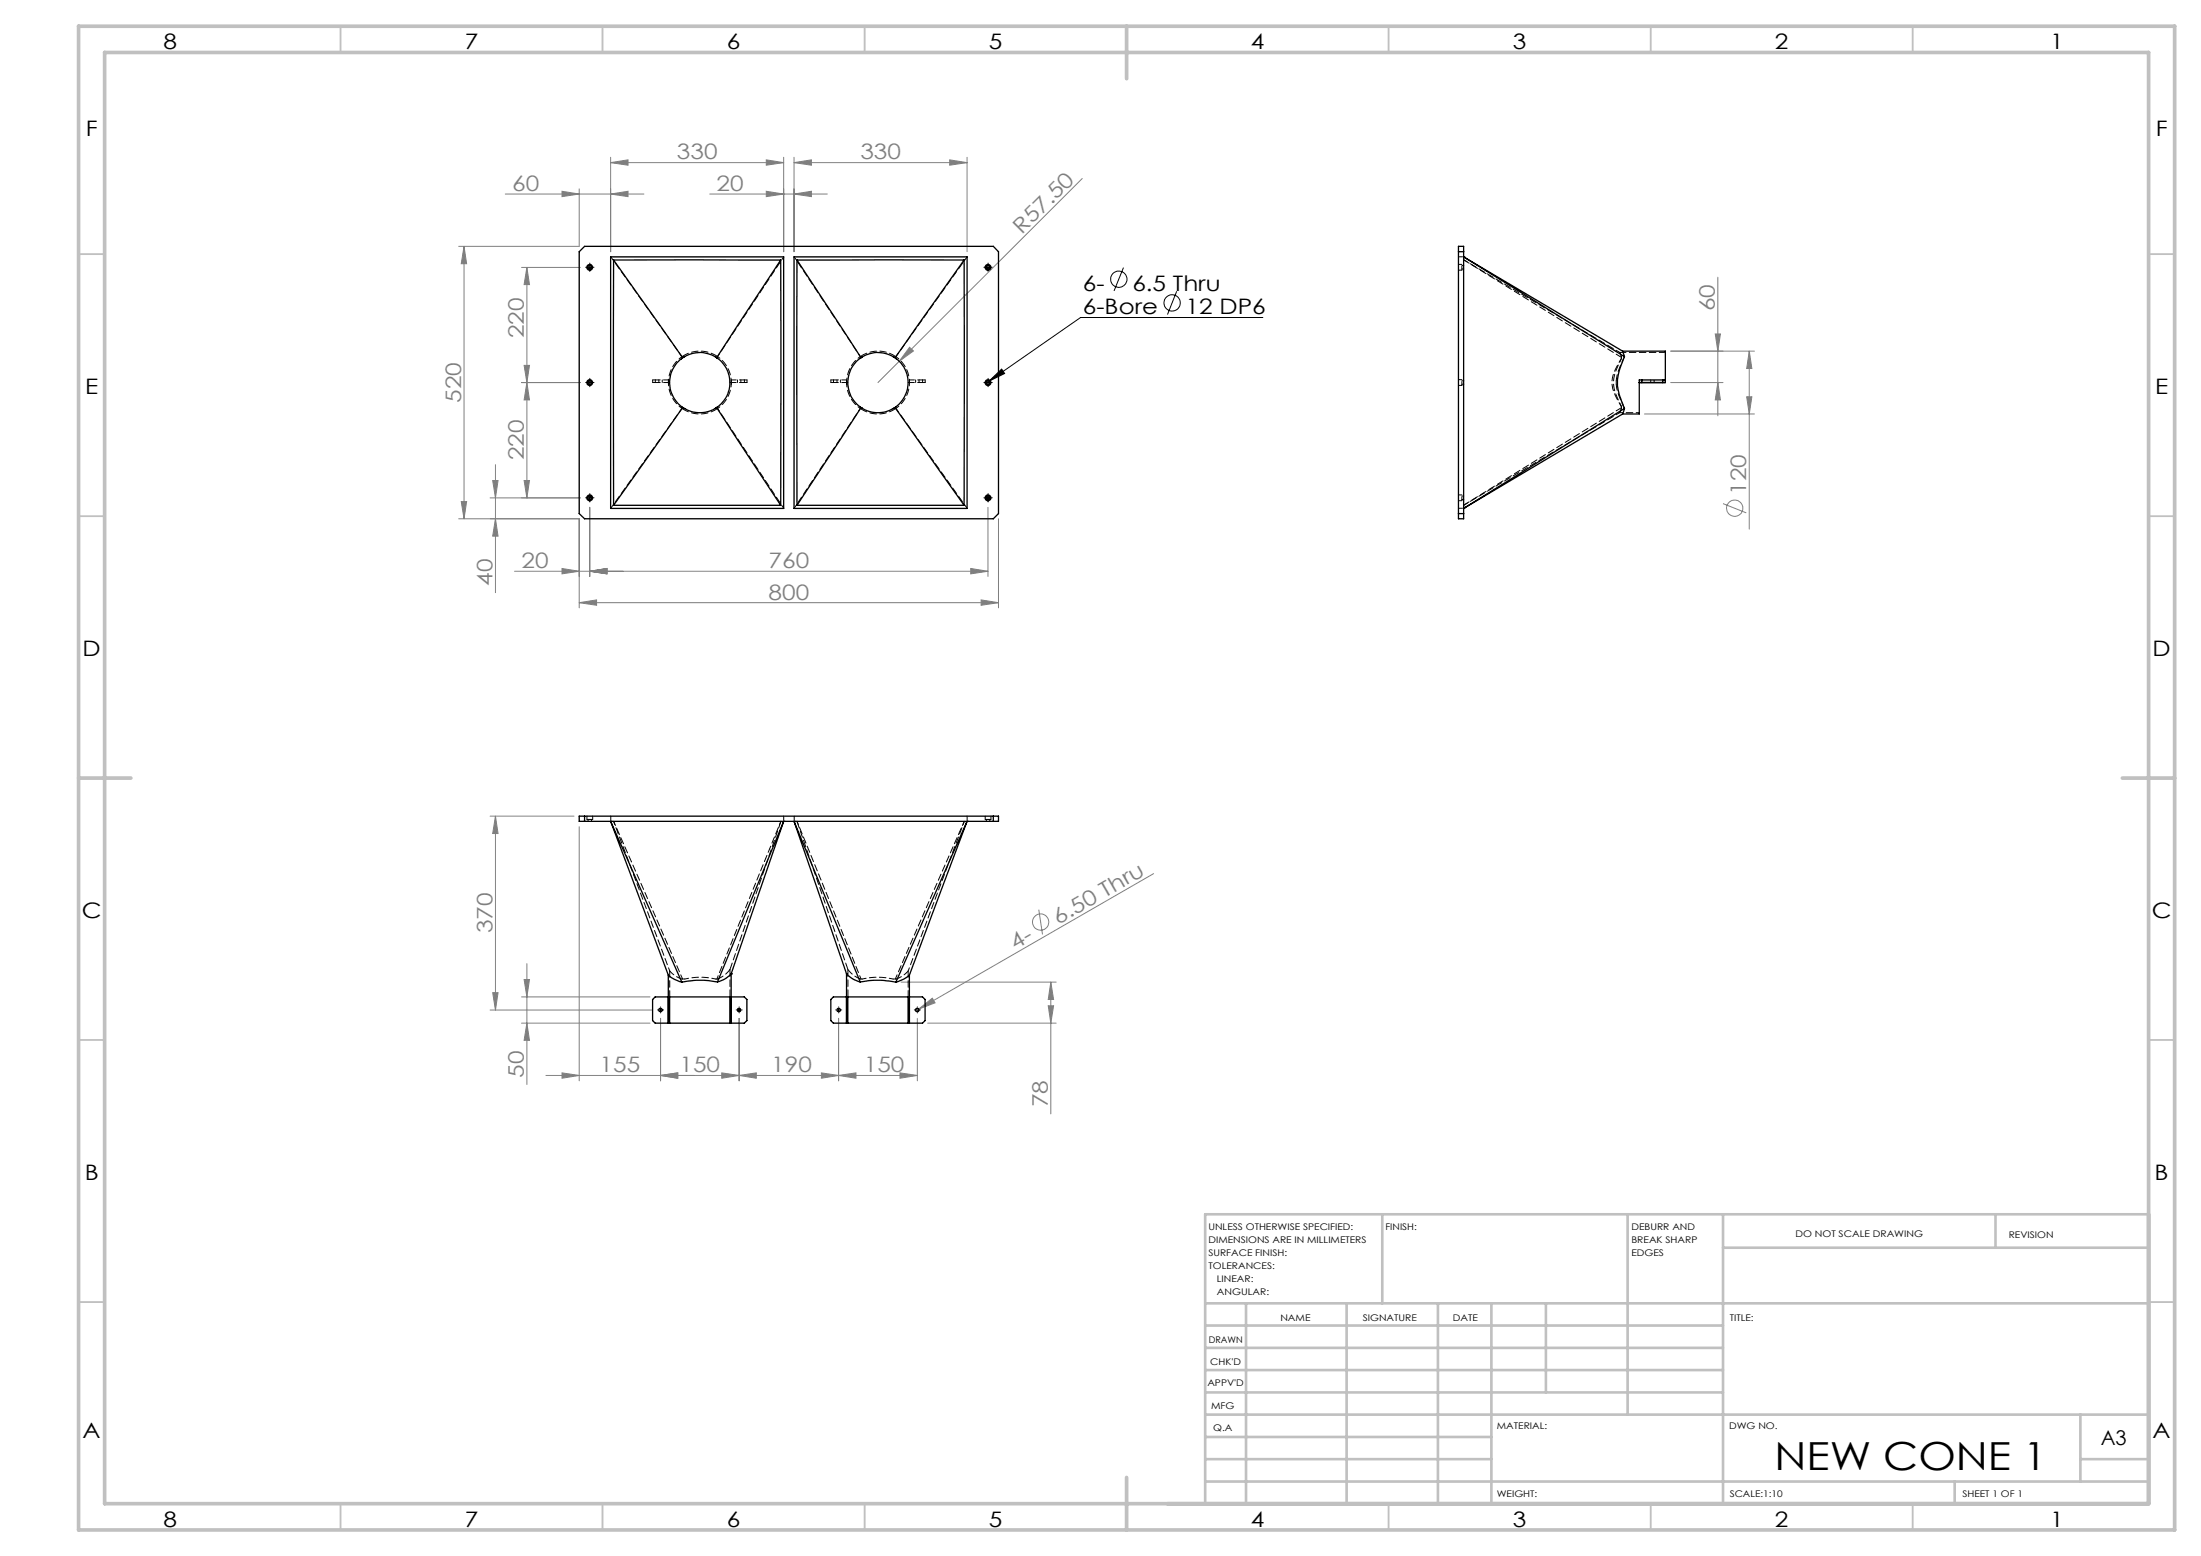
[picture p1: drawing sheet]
<svg xmlns="http://www.w3.org/2000/svg" width="420mm" height="297mm" viewBox="0 0 420 297" stroke-linecap="round" stroke-linejoin="round" font-family="sans-serif">
<g fill="none" stroke="#000" stroke-width=".19">
<path d="M112.3 51h.5M112.5 50.8v.5M188.3 51h.5M188.5 50.8v.5M214.4 51.1l-1.8 4.4M224.5 55.6l-1.7 4.4M112.3 73h.5M112.5 72.8v.5M188.3 73h.5M188.5 72.8v.5M188.7 72.8l2.4-2.4 .6 .9zM241 60.6h-34.8l-17.5 12.2"/>
<path d="M112.3 95h.5M112.5 94.8v.5M188.3 95h.5M188.5 94.8v.5M125.8 192.8h.5M126 192.5v.5M140.8 192.8h.5M141 192.5v.5M159.8 192.8h.5M160 192.5v.5M174.8 192.8h.5M175 192.5v.5"/>
<circle cx="213.5" cy="53.3" r="1.55"/>
<circle cx="223.7" cy="57.8" r="1.55"/>
</g>
<g fill="none" stroke="#808080" stroke-width=".19">
<path d="M96.4 37h26.5M107.2 36.5l3.3 .5-3.3 .5zM110.5 36.1v10.9h-23M116.5 37l3.3-.5v1zM116.5 31l3.3-.5v1zM116.5 30v18M116.5 31h33M135.4 37h22.5M146.2 30.5l3.3 .5-3.3 .5zM146.2 36.5l3.3 .5-3.3 .5zM149.5 30v18M151.5 37l3.3-.5v1z"/>
<path d="M151.5 31l3.3-.5v1zM151.5 31h33M151.5 30v18M181.2 30.5l3.3 .5-3.3 .5zM184.5 30v18M206.5 34.1l-39 38.9M88.5 47v52M88.5 47l.5 3.3h-1zM99.5 51h11.2M100.5 51v44M100.5 51l.5 3.3h-1zM327.8 52.9v26.5"/>
<path d="M99.5 73h11.2M100 69.7h1l-.5 3.3zM100.5 73l.5 3.3h-1zM173.6 66.3l.7 .7-2.7 2zM313.8 79h21M318.8 73h10M327.3 63.7h1l-.5 3.3zM327.8 73l.5 3.3h-1zM333.3 75.7h1l-.5 3.3zM333.8 67l.5 3.3h-1zM333.8 67v34M334.8 67h-16"/>
<path d="M87.5 99h23v17M88 95.7h1l-.5 3.3zM93.5 95h17.2M94 91.7h1l-.5 3.3zM94.5 88.7v24.4M94.5 99l.5 3.3h-1zM100 91.7h1l-.5 3.3zM112.5 96.8v13.2M188.5 96.8v13.2M190.5 99v17M328.8 96.1l4.4 1.8M98.2 109h90.3"/>
<path d="M107.2 108.5l3.3 .5-3.3 .5zM110.5 115l3.3-.5v1zM110.5 115h80M112.5 109l3.3-.5v1zM185.2 108.5l3.3 .5-3.3 .5zM187.2 114.5l3.3 .5-3.3 .5zM93.5 155.8h16M94.5 155.8v37M94.5 155.8l.5 3.3h-1zM110.5 157.8v48.5M198.2 173.6l.7 4.8M220.1 166.8l-44.8 25.8"/>
<path d="M93.5 192.8h31M94 189.5h1l-.5 3.3zM99.5 190.3h24.5M99.5 195.3h24.5M100 187h1l-.5 3.3zM100.5 183.9v23.1M100.5 195.3l.5 3.3h-1zM126 194.4v11.9M141 194.4v11.9M160 194.4v11.9M171.9 187.5h29.6M175 194.4v11.9"/>
<path d="M175.3 192.6l2.6-2.1 .5 .9zM175.3 192.6l-.5 .4M177 195.3h24.5M200 192h1l-.5 3.3zM200.5 187.5l.5 3.3h-1zM200.5 187.5v25.1M104.2 205.3h70.8M107.2 204.8l3.3 .5-3.3 .5zM126 205.3l3.3-.5v1zM137.7 204.8l3.3 .5-3.3 .5zM141 205.3l3.3-.5v1zM156.7 204.8l3.3 .5-3.3 .5z"/>
<path d="M160 205.3l3.3-.5v1zM171.7 204.8l3.3 .5-3.3 .5z"/>
<circle cx="331" cy="97" r="1.56"/>
<circle cx="198.6" cy="176" r="1.55"/>
</g>
<g fill="none" stroke="#000" stroke-width=".19" stroke-dasharray="15.2 1.3 1.3 1.3">
<path d="M112 51h-.3M112.5 50.5v-.3M112.5 51.5v.3M113 51h.3M188 51h-.3M188.5 50.5v-.3M188.5 51.5v.3M189 51h.3M112 73h-.3M112.5 72.5v-.3M112.5 73.5v.3M113 73h.3"/>
<path d="M188 73h-.3M188.5 72.5v-.3M188.5 73.5v.3M189 73h.3M112 95h-.3M112.5 94.5v-.3M112.5 95.5v.3M113 95h.3M188 95h-.3M188.5 94.5v-.3M188.5 95.5v.3M189 95h.3"/>
<path d="M125.5 192.8h.1M126 192.3v-.1M126 193.3h.1M126.5 192.8h.1M140.5 192.8h.1M141 192.3v-.1M141 193.3h.1M141.5 192.8h.1M159.5 192.8h.1M160 192.3v-.1M160 193.3h.1M160.5 192.8h.1"/>
<path d="M174.5 192.8h.1M175 192.3v-.1M175 193.3h.1M175.5 192.8h.1"/>
</g>
<g fill="none" stroke="#c0c0c0" stroke-width=".35">
<path d="M65 5v5M115 5v5M165 5v5M265 5v5M315 5v5M365 5v5M15 48.5h5M410 48.5h5M15 98.5h5M410 98.5h5M15 198.5h5M410 198.5h5"/>
<path d="M15 248.5h5M410 248.5h5M65 287v5M115 287v5M165 287v5M265 287v5M315 287v5M365 287v5"/>
</g>
<g fill="none" stroke="#c0c0c0" stroke-width=".5">
<path d="M263.8 231.8v17M310.6 231.8v38.2M328.8 231.8v55.2M328.8 238.2h81.2M380.8 231.8v6.4M410 231.8h-180v55.2M230 248.8h180M230 257.3h98.8M230 253h98.8M237.8 248.8v38.2M257 248.8v38.2M274.4 248.8v38.2"/>
<path d="M284.6 248.8v38.2M295 248.8v17M230 265.8h98.8M230 261.5h98.8M230 278.5h54.6M230 274.3h54.6M230 270h180M397 278.5h13M397 270v12.8M230 282.8h180M373 282.8v4.2"/>
</g>
<path d="M15 5h400v287h-400zM20 10h390v277h-390zM215 5v10M15 148.5h10M405 148.5h10M215 282v10" fill="none" stroke="#c0c0c0" stroke-width=".7"/>
<path d="M188.7 72.8l2.4-2.4 .6 .9z" fill="#000"/>
<g fill="#808080">
<path d="M175.3 192.6l2.6-2.1 .5 .9z"/>
<path d="M173.6 66.3l.7 .7-2.7 2z"/>
<path d="M171.7 204.8l3.3 .5-3.3 .5zM160 205.3l3.3-.5v1zM126 205.3l3.3-.5v1zM107.2 204.8l3.3 .5-3.3 .5z"/>
<path d="M110.5 115l3.3-.5v1zM187.2 114.5l3.3 .5-3.3 .5zM107.2 108.5l3.3 .5-3.3 .5zM112.5 109l3.3-.5v1zM112.5 109l3.3-.5v1zM185.2 108.5l3.3 .5-3.3 .5zM107.2 36.5l3.3 .5-3.3 .5zM116.5 37l3.3-.5v1zM116.5 31l3.3-.5v1zM146.2 30.5l3.3 .5-3.3 .5zM146.2 36.5l3.3 .5-3.3 .5zM151.5 37l3.3-.5v1zM151.5 31l3.3-.5v1zM181.2 30.5l3.3 .5-3.3 .5zM126 205.3l3.3-.5v1zM137.7 204.8l3.3 .5-3.3 .5zM141 205.3l3.3-.5v1zM156.7 204.8l3.3 .5-3.3 .5z"/>
<path d="M88 95.7h1l-.5 3.3zM88.5 47l.5 3.3h-1zM100 91.7h1l-.5 3.3zM100.5 73l.5 3.3h-1zM100 69.7h1l-.5 3.3zM100.5 51l.5 3.3h-1zM94 189.5h1l-.5 3.3zM94.5 155.8l.5 3.3h-1zM333.3 75.7h1l-.5 3.3zM333.8 67l.5 3.3h-1z"/>
<path d="M94 91.7h1l-.5 3.3zM94.5 99l.5 3.3h-1zM100 187h1l-.5 3.3zM100.5 195.3l.5 3.3h-1zM200.5 187.5l.5 3.3h-1zM200 192h1l-.5 3.3zM327.3 63.7h1l-.5 3.3zM327.8 73l.5 3.3h-1z"/>
</g>
<g fill="none" stroke="#000" stroke-width=".25">
<path d="M110.5 48l1-1h78l1 1v50l-1 1h-78l-1-1zM116.5 49h33v48h-33zM117.1 49.6h31.9M117.1 49.6v46.8M117.1 49.6l13.1 18.7M149 49.6v46.8M149 49.6l-12.2 18.7M151.5 49h33v48h-33zM152.1 49.6h31.9M152.1 49.6v46.8M152.1 49.6l12.2 18.7M184 49.6v46.8"/>
<path d="M184 49.6l-13.2 18.7M278.3 47h1v52h-1zM278.3 48h1M279.3 49h.1M279.3 49l30.3 18M279.3 49l30.7 19.1M130 68.5a5.7 5.7 0 0 0 0 9.1M130 77.6l.7 .4M130 77.6l.2 .2M130.2 77.8l-13.1 18.6M130.2 77.8l.5 .2M130.2 68.3l-.2 .2"/>
<path d="M130.7 68a5.9 5.9 0 0 1 5.8 .1M130.7 68l-.7 .5M130.7 68l-.5 .3M136.5 77.9a5.7 5.7 0 0 1-5.8 .1M136.5 68.1l.4 .3M136.5 68.1l.3 .2M136.8 77.8l12.2 18.6M136.8 77.8l-.3 .1M136.8 68.3l.1 .1M136.9 68.4a5.8 5.8 0 0 1 0 9.3M136.9 77.7l-.4 .2M136.9 77.7l-.1 .1"/>
<path d="M164.2 68.4a5.7 5.7 0 0 0 0 9.3M164.2 77.7l.3 .2M164.2 77.7l.1 .1M164.3 77.8l-12.2 18.6M164.3 77.8l.2 .1M164.3 68.3l-.1 .1M164.5 77.9a5.7 5.7 0 0 0 5.9 .1M164.5 68.1l-.3 .3M164.5 68.1l-.2 .2M170.4 68a5.9 5.9 0 0 0-5.9 .1M170.4 68l.6 .5M170.4 68l.4 .3"/>
<path d="M170.8 77.8l13.2 18.6M170.8 77.8l-.4 .2M170.8 68.3l.2 .2M171 68.5a5.7 5.7 0 0 1 0 9.1M171 77.6l-.6 .4M171 77.6l-.2 .2M309.6 67l.4 1.1M309.6 67h8.2v5.5M309.6 79l-30.3 18M310 78l-.4 1M310 68.1a10.1 10.1 0 0 0-1 7.2l1 2.7M310 78l-30.7 19"/>
<path d="M312.8 73v6h-3.2M313.3 72.5v.5M317.3 72.5v.5M317.8 72.5h-5v.5M317.8 72.5v.5h-5M117.1 96.4h31.9M152.1 96.4h31.9M278.3 98h1M279.3 97h.1M110.5 155.8h80v1h-80zM111.5 155.8v1M116.5 156.8h.1"/>
<path d="M116.5 156.8l11 29.3M116.5 156.8l13.6 30.7M149.5 156.8h.1M149.5 156.8l-10 29.1M149.5 156.8l-12.6 30.6M151.5 156.8h.1M151.5 156.8l10 29.1M151.5 156.8l12.6 30.6M184.5 156.8h.1M184.5 156.8l-11 29.3M184.5 156.8l-13.5 30.7M189.5 155.8v1"/>
<path d="M127.5 186.1l1.1 .8 1.5 .6M127.5 186.1v9.2M127.8 195.3h-2.8l-.5-.5v-4l.5-.5h17l.5 .5v4l-.5 .5h-2.7M127.8 195.3h11.5M127.8 190.3v5M136.9 187.4l-1.6-.2-2.4-.1-2.8 .4M139.3 190.3v5M139.5 185.9l-.3 .3a5.5 5.5 0 0 1-2.3 1.2M139.5 185.9h.1M139.5 185.9v9.4M161.5 185.9l.4 .3a5.5 5.5 0 0 0 2.2 1.2M161.5 185.9h.1"/>
<path d="M161.5 185.9v9.4M161.8 195.3h-2.8l-.5-.5v-4l.5-.5h17l.5 .5v4l-.5 .5h-2.7M161.8 195.3h11.5M161.8 190.3v5M164.1 187.4l1.7-.2 2.4-.1 2.8 .4M173.3 190.3v5M173.5 186.1l-1.1 .8-1.4 .6M173.5 186.1v9.2"/>
<circle cx="112.5" cy="51" r=".33"/>
<circle cx="112.5" cy="51" r=".55"/>
<circle cx="188.5" cy="51" r=".34"/>
<circle cx="188.5" cy="51" r=".55"/>
<circle cx="112.5" cy="73" r=".33"/>
<circle cx="112.5" cy="73" r=".55"/>
<circle cx="188.5" cy="73" r=".34"/>
<circle cx="188.5" cy="73" r=".55"/>
<circle cx="112.5" cy="95" r=".56"/>
<circle cx="112.5" cy="95" r=".32"/>
<circle cx="188.5" cy="95" r=".33"/>
<circle cx="188.5" cy="95" r=".56"/>
<circle cx="126" cy="192.8" r=".34"/>
<circle cx="141" cy="192.8" r=".34"/>
<circle cx="160" cy="192.8" r=".34"/>
<circle cx="175" cy="192.8" r=".34"/>
</g>
<g fill="none" stroke="#000" stroke-width=".19" stroke-dasharray="1.3 .6">
<path d="M279 51.3h.3M279.3 49h.1M279.3 50.7h-.3M124.5 73v-.5M124.5 72.5h.5M125 72.5v.5M125 73h-.5M125.7 72.5v.5M126.4 73v-.5M127.5 73h.3M127.5 72.5v.5M139.3 73h.2"/>
<path d="M139.5 73.3v-.6M139.5 72.7v.6M139.5 72.5v.2M140.7 72.5v.5M141.4 73v-.5M142 73v-.5M142 72.5h.5M142.5 72.5v.5M142.5 73h-.5M158.5 73v-.5M158.5 72.5h.5M159 72.5v.5"/>
<path d="M159 73h-.5M159.7 72.5v.5M160.4 73v-.5M161.5 73h.3M161.5 72.5v.2M161.6 72.7v.6M161.6 73.3v-.6M173.3 73h.2M173.5 72.5v.5M174.7 72.5v.5M175.4 73v-.5M176 73v-.5"/>
<path d="M176 72.5h.5M176.5 72.5v.5M176.5 73h-.5M279 73.3h.3M279.3 72.7h-.3M308.4 73.3v-.6M309.4 68v.2M309.4 77.8v.2M309.4 77.7v.2M309.4 68.1v.2M309.4 77.6v.2M309.4 68.2v.3"/>
<path d="M315 72.5v.5M315.6 73v-.5M279 95.3h.3M279.3 97h.1M279.3 94.7h-.3M112 156.4h.5M112.2 156.4v.4M112.5 156.4h.6M112.9 156.8v-.4M116.5 156.8h.1M149.5 156.8h.1M151.5 156.8h.1"/>
<path d="M152.1 156.8l9.7 28.3M184.5 156.8h.1M188 156.4h.5M188.2 156.4v.4M188.5 156.4h.6M188.9 156.8v-.4M130.1 186.9h.2M130.3 186.9h.4M136.6 186.9h.2M136.8 186.9h.1M139.3 185.1l9.7-28.3M164.3 186.9h-.1"/>
<path d="M164.5 186.9h-.2M170.8 186.9h-.4M171 186.9h-.2"/>
</g>
<g fill="none" stroke="#000" stroke-width=".19" stroke-dasharray="1.3 .6" stroke-dashoffset=".3">
<path d="M278.3 51.6h.7M279 50.5h-.7M127.5 73h-2.5M127.5 72.5h-2.5M142 72.5h-2.5M142 73h-2.5M161.5 72.5h-2.5M161.5 73h-2.5M176 72.5h-2.5M176 73h-2.5M278.3 73.6h.7M279 72.5h-.7"/>
<path d="M309.4 77.7l-.3-.6a6.7 6.7 0 0 1-1.2-5.7l1.5-3.1M278.3 95.6h.7M279 94.5h-.7M112 155.8v.6M113.1 156.4v-.6M188 155.8v.6M189.1 156.4v-.6"/>
</g>
<path d="M149.5 49l-12.6 19.1M151.5 49l12.7 19.1M130.1 68.1a6 6 0 0 0 0 9.8M171 68.1a6 6 0 0 1 0 9.8M149.5 97l-12.6-19M151.5 97l12.7-19M117.1 156.8l10.7 28.5M149 156.8l-12.2 30.1M152.1 156.8l12.2 30.1M173.3 185.4l10.7-28.6" fill="none" stroke="#000" stroke-width=".19" stroke-dasharray="1.3 .6" stroke-dashoffset=".6"/>
<path d="M130.1 68.1l-13.6-19.1M171 68.1l13.5-19.1M309.1 67.3l.3 .7M309.4 78l-.3 .8M116.5 97l13.6-19M184.5 97l-13.5-19M117.1 156.8l13.2 30.1M184 156.8l-13.2 30.1" fill="none" stroke="#000" stroke-width=".19" stroke-dasharray="1.3 .6" stroke-dashoffset=".4"/>
<path d="M130.1 77.9a6 6 0 0 0 6.8 .1M136.9 68.1a6 6 0 0 0-6.8 0M164.2 68.1a6 6 0 0 1 6.8 0M171 77.9a6 6 0 0 1-6.8 .1M139.3 190.3v-5.2M161.8 185.1v5.2" fill="none" stroke="#000" stroke-width=".19" stroke-dasharray="1.3 .6" stroke-dashoffset="-.1"/>
<path d="M136.9 78a6 6 0 0 0 2.6-4.7M139.5 72.7a6 6 0 0 0-2.6-4.6M161.6 72.7a6 6 0 0 1 2.6-4.6M164.2 78a6 6 0 0 1-2.6-4.7M309.1 78.8h3.7" fill="none" stroke="#000" stroke-width=".19" stroke-dasharray="1.3 .6" stroke-dashoffset=".7"/>
<path d="M308.4 72.7a15.6 15.6 0 0 1 1.6-4.6M309.4 68.2l-30.1-18.6M310 78l-.6-1.3a9.9 9.9 0 0 1-1-3.4M317.8 67.3h-8.7M279.3 96.4l30.1-18.6M127.8 185.3v5M136.9 186.9a5.4 5.4 0 0 0 2.4-1.9v.1M164.2 186.9a5.3 5.3 0 0 1-2.4-1.8M173.3 190.3v-4.9" fill="none" stroke="#000" stroke-width=".19" stroke-dasharray="1.3 .6" stroke-dashoffset=".1"/>
<path d="M127.8 185.3l.9 .9 1.4 .7M173.3 185.4l-.9 .8-1.4 .7" fill="none" stroke="#000" stroke-width=".19" stroke-dasharray="1.3 .6" stroke-dashoffset=".2"/>
<g fill="none" stroke="#000" stroke-width=".19" stroke-dasharray="1.3 .6" stroke-dashoffset=".5">
<path d="M278.3 49h1M279 51.6v-1.1M279 73.6v-1.1M309.1 78.8l.3-.9M309.1 67.3l-29.8-17.7M309.4 68.1l-.3-.8M309.4 68.5l-.4 .8a6.8 6.8 0 0 0 0 7.5l.4 .8M278.3 97h1M279 95.6v-1.1M279.3 96.4l29.8-17.6M116.5 155.8v1M149.5 155.8v1"/>
<path d="M151.5 155.8v1M184.5 155.8v1M130.7 186.9a12.8 12.8 0 0 1 5.9 0M170.4 186.9a12.8 12.8 0 0 0-5.9 0"/>
</g>
<text font-size="7.4" x="338.6" y="280.5">NEW CONE 1</text>
<g font-size="4.1">
<text x="31.2" y="9.4">8</text>
<text x="88.7" y="9.4">7</text>
<text x="138.7" y="9.4">6</text>
<text x="188.7" y="9.4">5</text>
<text x="238.7" y="9.4">4</text>
<text x="288.7" y="9.4">3</text>
<text x="338.7" y="9.4">2</text>
<text x="391.2" y="9.4">1</text>
<text x="16.4" y="25.9">F</text>
<text x="411.4" y="25.9">F</text>
<text x="206.7" y="55.5">6-</text>
<text x="216.1" y="55.5">6.5 Thru</text>
<text x="206.7" y="60">6-Bore</text>
<text x="226.2" y="60">12 DP6</text>
<text x="16.2" y="75.2">E</text>
<text x="411.2" y="75.2">E</text>
<text x="15.8" y="125.2">D</text>
<text x="410.8" y="125.2">D</text>
<text x="15.6" y="175.2">C</text>
<text x="410.6" y="175.2">C</text>
<text x="16.2" y="225.2">B</text>
<text x="411.2" y="225.2">B</text>
<text x="15.8" y="274.4">A</text>
<text x="410.8" y="274.4">A</text>
<text x="31.2" y="291.4">8</text>
<text x="88.7" y="291.4">7</text>
<text x="138.7" y="291.4">6</text>
<text x="188.7" y="291.4">5</text>
<text x="238.7" y="291.4">4</text>
<text x="288.7" y="291.4">3</text>
<text x="338.7" y="291.4">2</text>
<text x="391.2" y="291.4">1</text>
</g>
<g font-size="4.1" fill="#808080">
<text x="129.2" y="30.4">330</text>
<text x="164.2" y="30.4">330</text>
<text x="97.7" y="36.4">60</text>
<text x="136.7" y="36.4">20</text>
<text x="195" y="44.8" transform="rotate(-45 195 44.8)">R57.50</text>
<text x="327.2" y="59.4" transform="rotate(-90 327.2 59.4)">60</text>
<text x="100" y="64.5" transform="rotate(-90 100 64.5)">220</text>
<text x="88" y="76.9" transform="rotate(-90 88 76.9)">520</text>
<text x="100" y="87.9" transform="rotate(-90 100 87.9)">220</text>
<text x="333.2" y="94.4" transform="rotate(-90 333.2 94.4)">120</text>
<text x="94" y="111.8" transform="rotate(-90 94 111.8)">40</text>
<text x="99.5" y="108.4">20</text>
<text x="146.7" y="108.4">760</text>
<text x="146.7" y="114.4">800</text>
<text x="94" y="178.1" transform="rotate(-90 94 178.1)">370</text>
<text x="201.9" y="176.6" transform="rotate(-30 201.9 176.6)">6.50 Thru</text>
<text x="193.7" y="181.3" transform="rotate(-30 193.7 181.3)">4-</text>
<text x="100" y="205.7" transform="rotate(-90 100 205.7)">50</text>
<text x="114.4" y="204.7">155</text>
<text x="129.7" y="204.7">150</text>
<text x="147.2" y="204.7">190</text>
<text x="164.8" y="204.7">150</text>
<text x="200" y="211.3" transform="rotate(-90 200 211.3)">78</text>
</g>
<text font-size="3.9" x="400.9" y="275.8">A3</text>
<g font-size="1.7">
<text x="230.6" y="234.8">UNLESS OTHERWISE SPECIFIED:</text>
<text x="230.6" y="237.3">DIMENSIONS ARE IN MILLIMETERS</text>
<text x="230.6" y="239.8">SURFACE FINISH:</text>
<text x="264.4" y="234.8">FINISH:</text>
<text x="311.3" y="234.7">DEBURR AND</text>
<text x="311.3" y="237.2">BREAK SHARP</text>
<text x="311.3" y="239.7">EDGES</text>
<text x="342.6" y="236.2">DO NOT SCALE DRAWING</text>
<text x="383.3" y="236.4">REVISION</text>
<text x="230.6" y="242.3">TOLERANCES:</text>
<text x="232.2" y="244.8">LINEAR:</text>
<text x="232.2" y="247.3">ANGULAR:</text>
<text x="230.6" y="256.3">DRAWN</text>
<text x="244.3" y="252.2">NAME</text>
<text x="260" y="252.1">SIGNATURE</text>
<text x="277.2" y="252.1">DATE</text>
<text x="330.1" y="252.1">TITLE:</text>
<text x="230.9" y="260.5">CHK'D</text>
<text x="230.4" y="264.6">APPV'D</text>
<text x="231.1" y="269">MFG</text>
<text x="231.5" y="273.2">Q.A</text>
<text x="285.6" y="272.7">MATERIAL:</text>
<text x="330" y="272.7">DWG NO.</text>
<text x="285.6" y="285.7">WEIGHT:</text>
<text x="330.1" y="285.8">SCALE:1:10</text>
<text x="374.5" y="285.8">SHEET 1 OF 1</text>
</g>
</svg>
